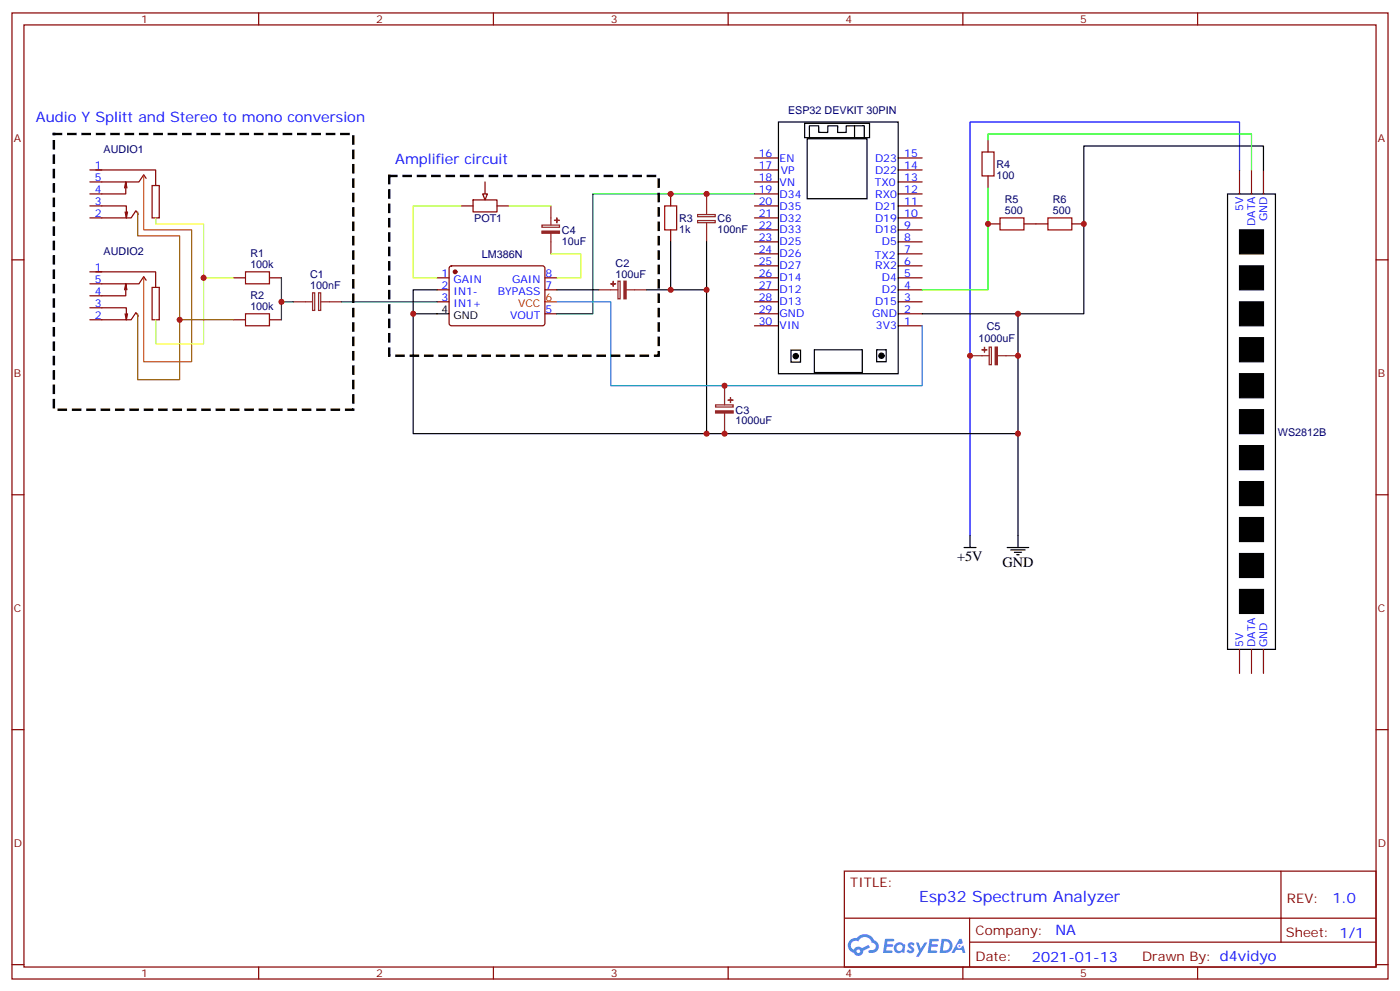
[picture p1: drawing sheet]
<svg xmlns="http://www.w3.org/2000/svg" width="412mm" height="292mm" viewBox="0 0 412 292" stroke-linecap="round" stroke-linejoin="round" font-family="sans-serif">
<g fill="none" stroke="#870000" stroke-width=".35">
<path d="M3.5 3.8h405.4v284.3h-405.4zM7.1 7.3h398.2v277.3h-398.2zM76.2 3.8v3.5M145.3 3.8v3.5M214.5 3.8v3.5M283.6 3.8v3.5M352.8 3.8v3.5M3.5 76.5h3.6M405.3 76.5h3.6M3.5 145.6h3.6M405.3 145.6h3.6M3.5 214.8h3.6"/>
<path d="M405.3 214.8h3.6M248.7 256.4h156.6v28.2h-156.6zM377.3 256.4v20.9M248.7 270.2h156.5M285.6 277.3h119.6M285.6 270.2v14.2M3.5 283.9h3.6M76.2 284.6v3.5M145.3 284.6v3.5M214.5 284.6v3.5M283.6 284.6v3.5M352.8 284.6v3.5"/>
<path d="M405.3 283.9h3.6"/>
</g>
<g fill="#5487ff">
<path d="M267.7 277.6a1.22 1.22 0 0 1 1.7 .2l-.4 .6a.47 .47 0 0 0-.3-.4 .47 .47 0 0 0-.5 .2l.1 .2a1.14 1.14 0 0 1 .8 1.8 1.14 1.14 0 0 1-1.9 0l-.2-.2 .5-.6 .7 .5a.29 .29 0 0 0 .3-.3 .29 .29 0 0 0-.2-.3 1.04 1.04 0 0 1-.6-1.7z"/>
<path d="M260.7 276.3h2.4l.3 .2-.2 .5-1.8 .1-.1 .8h1.5l.3 .4-.3 .4h-1.6l-.2 1.1h1.7l.2 .3-.2 .3-2.6 .1z"/>
<path d="M273.8 276.3h2.4l.3 .2-.1 .5-1.8 .1-.2 .8h1.6l.3 .4-.4 .4h-1.6l-.1 1.1h1.7l.2 .3-.2 .3-2.6 .1z"/>
<path d="M282.6 276.3h.7l.3 1.3-.6 .3a.69 .69 0 0 0-1 .3 .69 .69 0 0 0 .4 .9 .69 .69 0 0 0 .9-.6l.5-.2 .6 2.2h-.8l-.2-.9h-1.8l-.5 .9h-.8z"/>
<path d="M269.8 277.4h.8l.6 1.8 1.1-1.8h.9l-2.6 4.2h-.8l.9-1.5z"/>
<path d="M277.4 276.3l-.6 4.2h1.3a2.11 2.11 0 0 0 2.5-2.1 2.11 2.11 0 0 0-2.5-2.1zM278.1 277.1a1.39 1.39 0 0 1 1.7 1.4 1.39 1.39 0 0 1-1.8 1.3h-.3z"/>
<path d="M263.7 277.9a1.54 1.54 0 0 0-.1 2.2 1.54 1.54 0 0 0 2.2 .1l.6 .3 .3-2.3-.2-.3h-.4a1.49 1.49 0 0 0-2.4 0zM264 278.9a.94 .94 0 0 1 1.8 0 .94 .94 0 0 1-1.8 0z"/>
<path d="M250.4 276.7a2.18 2.18 0 0 0 1.1 3.7 1.44 1.44 0 0 0 1.6 .9 1.44 1.44 0 0 0 1.2-1.4l2-1.1-.5-.7-1.9 1a1.47 1.47 0 0 0-2.4 .4 1.39 1.39 0 0 1-.7-1.9 1.39 1.39 0 0 1 2-.5 2.12 2.12 0 0 1 2.2-1.3 2.12 2.12 0 0 1 1.9 1.7 1.14 1.14 0 0 1 1.1 1.4 1.14 1.14 0 0 1-1.7 .7 .43 .43 0 0 0-.5 .4 .43 .43 0 0 0 .4 .5 1.98 1.98 0 0 0 2.5-1.2 1.98 1.98 0 0 0-1.2-2.6 3.1 3.1 0 0 0-5.3-.6l-.9 .1zM252.3 280a.55 .55 0 0 1 1.1 0 .55 .55 0 0 1-1.1 0z"/>
<circle cx="282.6" cy="278.4" r=".26"/>
</g>
<g fill="none" stroke="#870000" stroke-width=".35">
<path d="M26.5 50h3.5M28.2 50h17.7v4.6M37 53.6l-.3 1.7M37.4 55.3l-.4-1.7v3.5h-10.5M43 52.5l-.7-1.1-1.4 2.2h-14.4M44.8 54.6h2.1v9.5h-2.1zM139.3 58.8h7.1v3.6h-7.1zM142.9 53.6v3.5M222.2 50h7.1M222.2 46.5h7.1M222.2 53.6h7.1M222.2 57.1h7.1"/>
<path d="M264.6 50h7M264.6 46.5h7M264.6 53.6h7M264.6 57.1h7M365.1 50v7.1M368.7 50v7.1M372.2 50v7.1M26.5 60.6h10.7v3.5l.4-1.7M36.9 62.4l.3 1.7M40.7 63.1l-.7-1.1-1.4 2.1h-12.1M132.5 78.5l.5-.3 27.1 .1 .4 .7-.1 16.5-.6 .4-27.1-.1-.4-.6v-16.2zM135.8 60.6h3.5"/>
<path d="M146.4 60.6h3.5M222.2 78.2h7.1M222.2 74.7h7.1M222.2 71.2h7.1M222.2 60.6h7.1M222.2 64.1h7.1M222.2 67.7h7.1M264.6 78.2h7M264.6 74.7h7M264.6 71.2h7M264.6 60.6h7M264.6 64.1h7"/>
<path d="M264.6 67.7h7M26.5 90.6h10.7v3.5l.4-1.7M26.5 80h3.5M28.2 80h17.7v4.6M36.9 92.4l.3 1.7M37 83.5l-.3 1.8M37.4 85.3l-.4-1.8v3.6h-10.5M40.7 93.1l-.7-1.1-1.4 2.1h-12.1M43 82.5l-.7-1.1-1.4 2.1h-14.4M44.8 84.6h2.1v9.5h-2.1zM68.8 81.8h3.5M68.8 94.1h3.5"/>
<path d="M79.4 81.8h3.5M79.4 94.1h3.5M128.8 88.8h3.5M128.8 85.3h3.5M128.8 81.8h3.5M160.5 92.4h3.5M160.5 85.3h3.5M160.5 81.8h3.5M222.2 95.9h7.1M222.2 92.4h7.1M222.2 88.8h7.1M222.2 85.3h7.1"/>
<path d="M222.2 81.8h7.1M264.6 95.9h7M264.6 92.4h7M264.6 88.8h7M264.6 85.3h7M264.6 81.8h7M365.1 191.1v7.1M368.7 191.1v7.1M372.2 191.1v7.1"/>
</g>
<g fill="none" stroke="#000" stroke-width=".35">
<path d="M229.3 35.9h35.3v74.1h-35.3zM237 36.3h19.1v4.2h-19.1zM251.7 37.1v3.6M237.8 40.9h17.6v17.6h-17.6zM238.4 40.5v-3.5h2.8v2h2.6v-2h3l-.1 2h2.6v-2h5.3v3.6M361.6 57.1h14.1v134h-14.1zM372.2 50v-7h-52.9v49.4h-19.4v68.7M132.3 92.4h-10.6v35.2h86.4M164 85.3h12.4M190.5 85.3h17.6v42.3h91.8M233 103.1h2.8v3.5h-2.8zM239.9 102.9h14.1v6.7h-14.1z"/>
<path d="M258.2 102.9h2.9v3.6h-2.9zM296.7 161.1h6.3M297.7 161.9h4.3M298.8 162.6h2.1M299.5 163.3h.7"/>
</g>
<g fill="#000" stroke="#000" stroke-width=".35">
<path d="M365.1 78.2h7.1v7.1h-7.1zM365.1 67.7h7.1v7h-7.1zM365.1 99.4h7.1v7.1h-7.1zM365.1 88.8h7.1v7.1h-7.1zM365.1 110h7.1v7.1h-7.1zM365.1 131.2h7.1v7h-7.1zM365.1 120.6h7.1v7h-7.1zM365.1 152.3h7.1v7.1h-7.1zM365.1 141.7h7.1v7.1h-7.1zM365.1 173.5h7.1v7.1h-7.1zM365.1 162.9h7.1v7.1h-7.1z"/>
<circle cx="234.4" cy="104.8" r=".78"/>
<circle cx="259.6" cy="104.7" r=".78"/>
</g>
<path d="M365.1 50v-14.1h-79.3v121.7" fill="none" stroke="#00f" stroke-width=".35"/>
<path d="M86.4 88.8h5.7M92.1 86.2h.6v5.2h-.6zM93.8 86.2h.7v5.2h-.7zM94.5 88.8h6M176.4 85.3h5.6M182 82.8h.7v5.1h-.7zM184.5 85.3h6M285.8 104.7h5.6M291.4 102.2h.6v5.2h-.6zM293.9 104.7h6" fill="none" stroke="#8c2424" stroke-width=".35"/>
<g fill="#8c2424" stroke="#8c2424" stroke-width=".35">
<path d="M293.2 102.2h.6v5.2h-.6z"/>
<path d="M290 102.2v1.4z"/>
<path d="M289.3 102.9l1.4 .1z"/>
<path d="M183.8 82.8h.6v5.1h-.6z"/>
<path d="M180.6 82.8l.1 1.4z"/>
<path d="M179.9 83.5l1.4 .1z"/>
</g>
<path d="M40.6 62.4v7h12.3v42.4h-12.3v-19.4M52.9 94.1h15.9" fill="none" stroke="#960" stroke-width=".35"/>
<path d="M42.3 51.8v15.9h14.1v38.8h-14.1v-24.7" fill="none" stroke="#c60" stroke-width=".35"/>
<path d="M45.9 64.1v1.8h14.1v35.3h-14.1v-7.1" fill="none" stroke="#ff0" stroke-width=".35"/>
<path d="M72.3 80h7.1v3.5h-7.1zM72.3 92.4h7.1v3.5h-7.1z" fill="none" stroke="#a10000" stroke-width=".35"/>
<path d="M60 81.8h8.8" fill="none" stroke="#cf0" stroke-width=".35"/>
<path d="M222.2 57.1h-47.6v35.3h-10.6M82.9 81.8v12.3M82.9 88.8h3.5M100.5 88.8h28.3" fill="none" stroke="#008700" stroke-width=".35"/>
<circle cx="134.1" cy="80" r=".53" fill="#870000" stroke="#870000" stroke-width=".35"/>
<path d="M160.5 88.8h3.5" fill="none" stroke="#f00" stroke-width=".35"/>
<path d="M142.2 57.1h1.4l-.7 1.7z" fill="#f0f0f0" stroke="#870000" stroke-width=".35"/>
<path d="M208.1 57.1v6M159.6 66.3h5.2v.6h-5.2zM162.3 60.6v5.7M162.3 68.7v6M205.5 63.1h5.2v.7h-5.2zM205.5 64.9h5.2v.6h-5.2zM208.1 65.5v5.7M210.8 119.2h5.2v.6h-5.2zM213.4 113.5v5.7M213.4 121.6v6" fill="none" stroke="#8c2424" stroke-width=".35"/>
<g fill="#8c2424" stroke="#8c2424" stroke-width=".35">
<path d="M159.6 68h5.2v.7h-5.2z"/>
<path d="M163.3 64.8l1.4 .1z"/>
<path d="M164 64.1v1.4z"/>
<path d="M210.8 120.9h5.2v.7h-5.2z"/>
<path d="M214.5 117.8h1.4z"/>
<path d="M215.2 117.1v1.4z"/>
</g>
<path d="M135.8 60.6h-14.1v21.2h7.1M149.9 60.6h12.4M162.3 74.7h8.8v7.1h-7.1" fill="none" stroke="#cf0" stroke-width=".35"/>
<path d="M197.6 71.2v14.1M208.1 71.2v14.1M128.8 85.3h-7.1v7.1M271.6 92.4h28.3M285.8 157.6v3.5M284 161.1h3.5" fill="none" stroke="#000" stroke-width=".35"/>
<path d="M164 88.8h15.9v24.7h91.7v-17.6" fill="none" stroke="#09f" stroke-width=".35"/>
<path d="M289.3 44.7h3.5v7.1h-3.5zM195.8 60.6h3.5v7.1h-3.5zM294.6 64.1h7v3.6h-7zM308.7 64.1h7v3.6h-7z" fill="none" stroke="#a10000" stroke-width=".35"/>
<path d="M197.6 57.1v3.5M291 41.2v3.5M291 51.8v3.5M197.6 67.7v3.5M291 65.9h3.6M301.6 65.9h7.1M315.7 65.9h3.6" fill="none" stroke="#870000" stroke-width=".35"/>
<path d="M291 55.3v30h-19.4M291 41.2v-1.8h77.7v10.6" fill="none" stroke="#0f0" stroke-width=".35"/>
<path d="M15.9 39.4h88.2v81.2h-88.2zM114.7 51.8h79.3v52.9h-79.3z" fill="none" stroke="#000" stroke-width=".71" stroke-dasharray="2.1 2.1"/>
<g fill="#c00">
<circle cx="60" cy="81.8" r=".88"/>
<circle cx="52.9" cy="94.1" r=".88"/>
<circle cx="82.9" cy="88.8" r=".88"/>
<circle cx="285.8" cy="104.7" r=".88"/>
<circle cx="121.7" cy="92.4" r=".88"/>
<circle cx="197.6" cy="57.1" r=".88"/>
<circle cx="208.1" cy="85.3" r=".88"/>
<circle cx="197.6" cy="85.3" r=".88"/>
<circle cx="208.1" cy="57.1" r=".88"/>
<circle cx="208.1" cy="127.6" r=".88"/>
<circle cx="291" cy="65.9" r=".88"/>
<circle cx="299.9" cy="127.6" r=".88"/>
<circle cx="299.9" cy="92.4" r=".88"/>
<circle cx="299.9" cy="104.7" r=".88"/>
<circle cx="213.4" cy="113.5" r=".88"/>
<circle cx="213.4" cy="127.6" r=".88"/>
<circle cx="319.3" cy="65.9" r=".88"/>
</g>
<text font-size="4.6" fill="#00f" x="270.8" y="265.4">Esp32 Spectrum Analyzer</text>
<g font-size="4.2" fill="#00f">
<text x="10.6" y="35.9">Audio Y Splitt and Stereo to mono conversion</text>
<text x="116.4" y="48.3">Amplifier circuit</text>
<text x="392.5" y="265.7">1.0</text>
<text x="310.9" y="275.2">NA</text>
<text x="304" y="283">2021-01-13</text>
</g>
<g font-size="4.2">
<text x="281.9" y="165">+5V</text>
<text x="295.3" y="166.8">GND</text>
</g>
<g font-size="3.9" fill="#800">
<text x="250.5" y="261">TITLE:</text>
<text x="379.1" y="265.7">REV:</text>
<text x="287.4" y="275.2">Company:</text>
<text x="378.7" y="275.8">Sheet: 1/1</text>
<text x="287.4" y="282.9">Date:</text>
<text x="336.4" y="282.9">Drawn By: d4vidyo</text>
</g>
<g font-size="3.2" fill="#800">
<text x="41.6" y="6.8">1</text>
<text x="110.8" y="6.8">2</text>
<text x="179.9" y="6.8">3</text>
<text x="249.1" y="6.8">4</text>
<text x="318.2" y="6.8">5</text>
<text x="4.1" y="41.9">A</text>
<text x="405.9" y="41.9">A</text>
<text x="4.1" y="111.1">B</text>
<text x="405.9" y="111.1">B</text>
<text x="4.1" y="180.2">C</text>
<text x="405.9" y="180.2">C</text>
<text x="4.1" y="249.3">D</text>
<text x="405.9" y="249.3">D</text>
<text x="41.6" y="287.6">1</text>
<text x="110.8" y="287.6">2</text>
<text x="179.9" y="287.6">3</text>
<text x="249.1" y="287.6">4</text>
<text x="318.2" y="287.6">5</text>
</g>
<g font-size="3.2" fill="#000080">
<text x="232.1" y="33.6">ESP32 DEVKIT 30PIN</text>
<text x="30.5" y="45">AUDIO1</text>
<text x="293.5" y="52.6">100</text>
<text x="293.5" y="49.4">R4</text>
<text x="296" y="59.8">R5</text>
<text x="310.1" y="59.8">R6</text>
<text x="139.7" y="65.4">POT1</text>
<text x="200" y="65.3">R3</text>
<text x="211.4" y="65.3">C6</text>
<text x="296" y="63.1">500</text>
<text x="310.1" y="63.1">500</text>
<text x="165.5" y="68.8">C4</text>
<text x="200" y="68.5">1k</text>
<text x="211.4" y="68.5">100nF</text>
<text x="30.5" y="75">AUDIO2</text>
<text x="73.7" y="75.8">R1</text>
<text x="141.9" y="75.9">LM386N</text>
<text x="165.5" y="72">10uF</text>
<text x="73.7" y="79">100k</text>
<text x="91.4" y="82">C1</text>
<text x="181.3" y="81.7">100uF</text>
<text x="181.3" y="78.5">C2</text>
<text x="73.7" y="88.1">R2</text>
<text x="91.4" y="85.1">100nF</text>
<text x="73.7" y="91.3">100k</text>
<text x="288.2" y="100.5">1000uF</text>
<text x="290.7" y="97">C5</text>
<text x="216.7" y="124.9">1000uF</text>
<text x="216.7" y="121.7">C3</text>
<text x="376.4" y="128.2">WS2812B</text>
</g>
<g font-size="3.2" fill="#00f">
<text x="223.5" y="46.1">16</text>
<text x="229.7" y="47.6">EN</text>
<text x="257.8" y="47.6">D23</text>
<text x="266.3" y="46.1">15</text>
<text x="28" y="49.7">1</text>
<text x="28" y="53.2">5</text>
<text x="223.5" y="49.7">17</text>
<text x="223.5" y="53.2">18</text>
<text x="230" y="51.1">VP</text>
<text x="257.8" y="51.1">D22</text>
<text x="266.3" y="49.7">14</text>
<text x="266.3" y="53.2">13</text>
<text x="28" y="56.7">4</text>
<text x="223.5" y="56.7">19</text>
<text x="229.7" y="54.6">VN</text>
<text x="229.7" y="58.1">D34</text>
<text x="257.7" y="54.6">TX0</text>
<text x="257.8" y="58.1">RX0</text>
<text x="266.3" y="56.7">12</text>
<text x="28" y="60.3">3</text>
<text x="28" y="63.8">2</text>
<text x="223.5" y="60.3">20</text>
<text x="223.5" y="63.8">21</text>
<text x="229.7" y="61.7">D35</text>
<text x="229.7" y="65.2">D32</text>
<text x="257.8" y="65.2">D19</text>
<text x="257.8" y="61.7">D21</text>
<text x="266.3" y="63.8">10</text>
<text x="266.3" y="60.3">11</text>
<text x="366.2" y="62" transform="rotate(-90 366.2 62)">5V</text>
<text x="373.2" y="65.1" transform="rotate(-90 373.2 65.1)">GND</text>
<text x="223.5" y="67.3">22</text>
<text x="223.5" y="70.8">23</text>
<text x="229.7" y="68.7">D33</text>
<text x="257.8" y="68.7">D18</text>
<text x="266.3" y="70.8">8</text>
<text x="266.3" y="67.3">9</text>
<text x="369.7" y="66.5" transform="rotate(-90 369.7 66.5)">DATA</text>
<text x="223.5" y="74.4">24</text>
<text x="223.5" y="77.9">25</text>
<text x="229.7" y="72.2">D25</text>
<text x="229.7" y="75.8">D26</text>
<text x="257.7" y="76.1">TX2</text>
<text x="259.8" y="72.2">D5</text>
<text x="266.3" y="77.9">6</text>
<text x="266.3" y="74.4">7</text>
<text x="28" y="79.7">1</text>
<text x="28" y="83.2">5</text>
<text x="130.1" y="81.4">1</text>
<text x="133.6" y="83.2">GAIN</text>
<text x="150.9" y="83.2">GAIN</text>
<text x="160.7" y="81.4">8</text>
<text x="223.5" y="81.4">26</text>
<text x="229.7" y="79.3">D27</text>
<text x="229.7" y="82.8">D14</text>
<text x="257.8" y="79.3">RX2</text>
<text x="259.8" y="82.8">D4</text>
<text x="266.3" y="81.4">5</text>
<text x="28" y="86.7">4</text>
<text x="130.1" y="84.9">2</text>
<text x="130.1" y="88.5">3</text>
<text x="133.6" y="86.7">IN1-</text>
<text x="146.7" y="86.7">BYPASS</text>
<text x="160.7" y="84.9">7</text>
<text x="223.5" y="84.9">27</text>
<text x="223.5" y="88.5">28</text>
<text x="229.7" y="86.4">D12</text>
<text x="229.7" y="89.9">D13</text>
<text x="257.8" y="89.9">D15</text>
<text x="259.8" y="86.4">D2</text>
<text x="266.3" y="88.5">3</text>
<text x="266.3" y="84.9">4</text>
<text x="28" y="90.2">3</text>
<text x="28" y="93.8">2</text>
<text x="133.6" y="90.2">IN1+</text>
<text x="150.3" y="93.8">VOUT</text>
<text x="160.7" y="92">5</text>
<text x="223.5" y="92">29</text>
<text x="223.5" y="95.5">30</text>
<text x="229.7" y="93.4">GND</text>
<text x="256.9" y="93.4">GND</text>
<text x="266.3" y="95.5">1</text>
<text x="266.3" y="92">2</text>
<text x="229.7" y="96.9">VIN</text>
<text x="258" y="96.9">3V3</text>
<text x="366.2" y="190.4" transform="rotate(-90 366.2 190.4)">5V</text>
<text x="369.7" y="190.4" transform="rotate(-90 369.7 190.4)">DATA</text>
<text x="373.2" y="190.4" transform="rotate(-90 373.2 190.4)">GND</text>
</g>
<g font-size="3.2" fill="#f00">
<text x="160.7" y="88.5">6</text>
<text x="152.6" y="90.2">VCC</text>
</g>
<g font-size="3.2">
<text x="130.1" y="92">4</text>
<text x="133.6" y="93.8">GND</text>
</g>
</svg>
